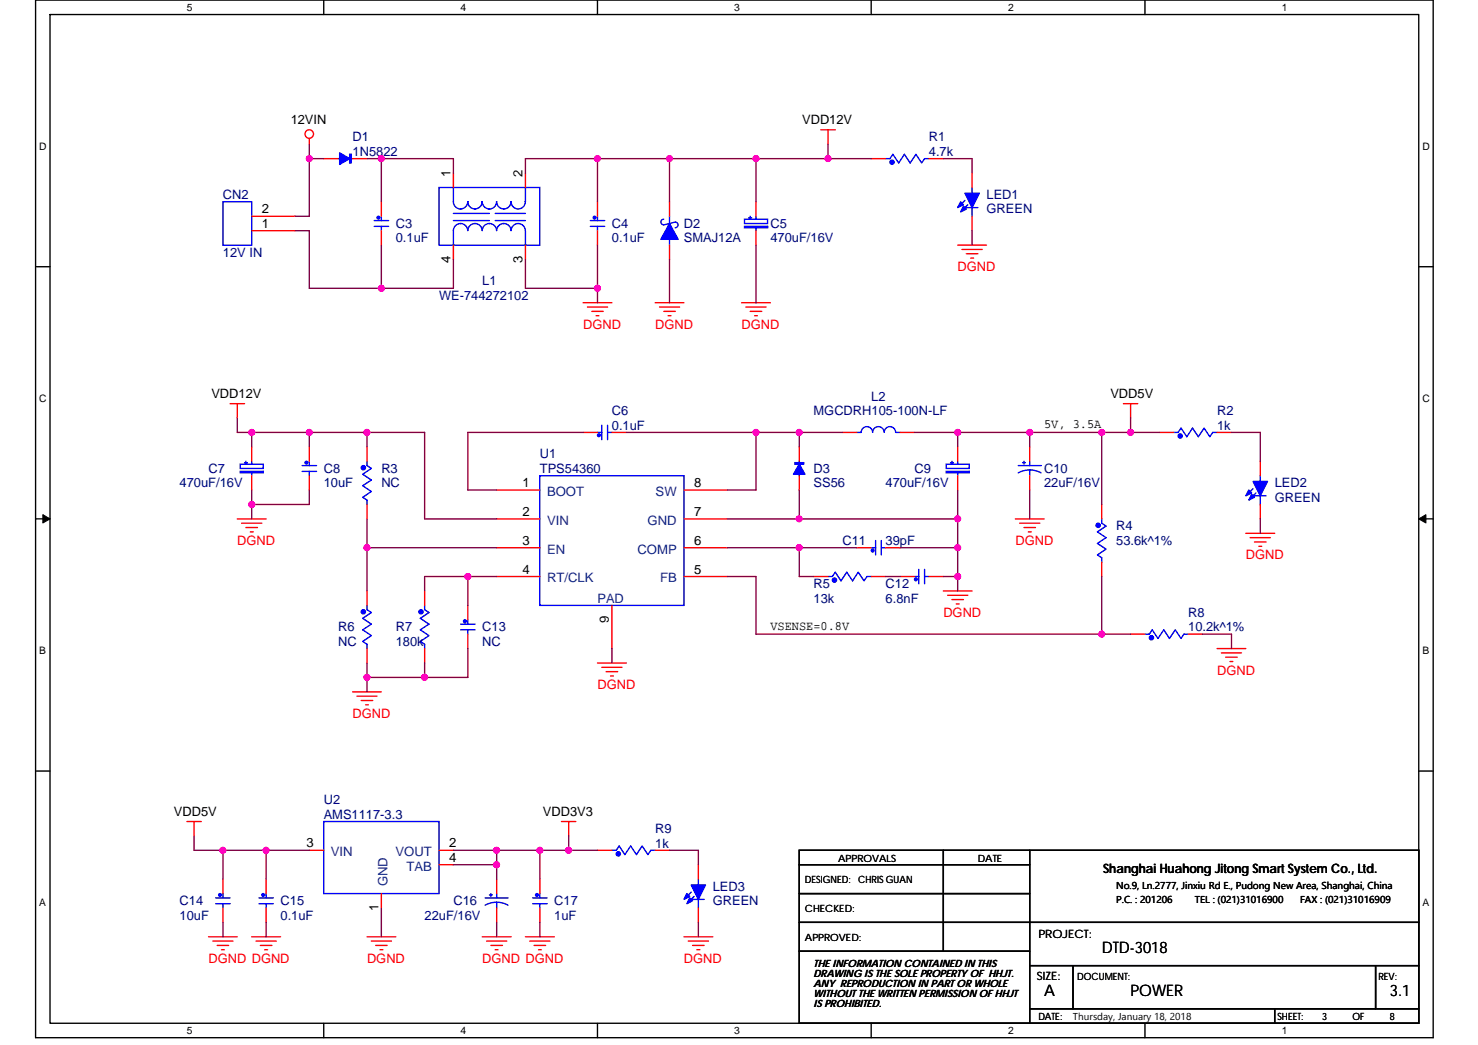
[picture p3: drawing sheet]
<svg xmlns="http://www.w3.org/2000/svg" width="297mm" height="210mm" viewBox="0 0 297 210" stroke-linecap="round" stroke-linejoin="round" font-family="sans-serif">
<path d="M7.2 0h280.8v208.5h-280.8zM10.1 2.9h275v202.7h-275z" fill="none" stroke="#000" stroke-width=".28"/>
<g fill="#fff">
<path d="M37.5 .3h1.2v2.3h-1.2z"/>
<path d="M37.5 205.9h1.2v2.3h-1.2z"/>
</g>
<path d="M65.1 0v2.9M65.1 205.6v2.9" fill="none" stroke="#000" stroke-width=".28"/>
<g fill="#fff">
<path d="M92.6 .3h1.1v2.3h-1.1z"/>
<path d="M92.6 205.9h1.1v2.3h-1.1z"/>
</g>
<path d="M120.1 0v2.9M120.1 205.6v2.9" fill="none" stroke="#000" stroke-width=".28"/>
<g fill="#fff">
<path d="M147.6 .3h1.1v2.3h-1.1z"/>
<path d="M147.6 205.9h1.1v2.3h-1.1z"/>
</g>
<path d="M175.1 0v2.9M175.1 205.6v2.9" fill="none" stroke="#000" stroke-width=".28"/>
<g fill="#fff">
<path d="M202.6 .3h1.1v2.3h-1.1z"/>
<path d="M202.6 205.9h1.1v2.3h-1.1z"/>
</g>
<path d="M230.1 0v2.9M230.1 205.6v2.9" fill="none" stroke="#000" stroke-width=".28"/>
<g fill="#fff">
<path d="M257.6 .3h1.2v2.3h-1.2z"/>
<path d="M257.6 205.9h1.2v2.3h-1.2z"/>
<path d="M7.9 28.3h1.5v2.3h-1.5z"/>
<path d="M285.9 28.3h1.5v2.3h-1.5z"/>
<path d="M7.9 78.9h1.5v2.3h-1.5z"/>
<path d="M285.9 78.9h1.5v2.3h-1.5z"/>
</g>
<path d="M7.2 53.6h2.9M285.1 53.6h2.9" fill="none" stroke="#000" stroke-width=".28"/>
<g fill="#fff">
<path d="M7.9 129.6h1.4v2.3h-1.4z"/>
<path d="M285.9 129.6h1.3v2.3h-1.3z"/>
</g>
<path d="M7.2 104.3h2.9M285.1 104.3h2.9" fill="none" stroke="#000" stroke-width=".28"/>
<path d="M8.6 103.4l1.5 .9-1.5 .8zM285.1 104.3l1.5-.9v1.7z" fill="#000" stroke="#000" stroke-width=".2"/>
<g fill="#fff">
<path d="M7.9 180.3h1.4v2.3h-1.4z"/>
<path d="M285.9 180.3h1.4v2.3h-1.4z"/>
</g>
<g fill="none" stroke="#000" stroke-width=".28">
<path d="M7.2 154.9h2.9M285.1 154.9h2.9M160.6 170.9h124.5v34.7h-124.5zM160.6 179.6h46.3M160.6 173.8h46.3M189.6 170.9v20.2M206.9 170.9v34.7M160.6 185.3h124.5M160.6 191.1h46.3M206.9 194h78.2M215.6 194v8.7M276.5 194v8.7"/>
<path d="M206.9 202.7h78.2M256.2 202.7v2.9"/>
</g>
<g fill="none" stroke="#f00" stroke-width=".28">
<path d="M62.2 27.8v1.2M65.1 31.9h2.9M70.9 31.9h2.9M91.1 34.8v2.9M105.6 34.8v2.9M165 26.1h2.9M166.4 26.1v2.9M175.1 31.9h2.9M186.7 31.9h2.9M195.4 34.8v2.9M50.6 46.4h8.7M50.6 43.5h8.7"/>
<path d="M76.6 40.6v2.9M76.6 46.4v2.9M91.1 49.3v2.9M105.6 49.3v2.9M120.1 40.6v2.9M120.1 46.4v2.9M134.6 49.3v2.9M134.6 40.6v2.9M151.9 40.6v2.9M151.9 46.4v2.9M192.5 49.3h5.8M193.3 50.1h4.1"/>
<path d="M194.2 51h2.3M195.1 51.9h.6M195.4 43.5v2.9M117.2 60.8h5.8M118.1 61.7h4M118.9 62.6h2.3M119.8 63.4h.6M131.7 60.8h5.8M132.5 61.7h4.1M133.4 62.6h2.3M134.3 63.4h.5M149 60.8h5.8"/>
<path d="M149.9 61.7h4.1M150.8 62.6h2.3M151.7 63.4h.5M46.2 81.1h2.9M47.7 81.1v2.9M50.6 89.8v2.9M50.6 95.6v2.9M62.2 89.8v2.9M62.2 95.6v2.9M73.8 89.8v2.9M99.8 98.5h8.7M117.2 86.9h2.9"/>
<path d="M123 86.9h2.9M137.5 98.5h8.7M160.6 95.6v2.9M160.6 89.8v2.9M169.3 86.9h2.9M180.9 86.9h2.9M192.5 89.8v2.9M192.5 95.6v2.9M206.9 89.8v2.9M206.9 95.6v2.9M225.8 81.1h2.9M227.2 81.1v2.9"/>
<path d="M233 86.9h2.9M244.6 86.9h2.9M253.3 92.7v2.9M47.7 104.3h5.8M48.6 105.1h4M49.4 106h2.3M50.3 106.9h.6M73.8 101.4v2.9M73.8 118.7v2.9M85.3 118.7v2.9M99.8 104.3h8.7M99.8 110.1h8.7"/>
<path d="M99.8 115.8h8.7M137.5 115.8h8.7M137.5 110.1h8.7M137.5 104.3h8.7M163.5 115.8h2.9M172.2 110.1h2.9M175.1 115.8h2.9M178 110.1h2.9M180.9 115.8h2.9M186.7 115.8h2.9M189.6 118.7h5.8M190.5 119.6h4"/>
<path d="M204.1 104.3h5.7M204.9 105.1h4.1M205.8 106h2.3M206.7 106.9h.5M221.4 112.9v2.9M221.4 101.4v2.9M250.4 107.2h5.8M251.2 108h4.1M252.1 108.9h2.3M253 109.8h.6M253.3 101.4v2.9M70.9 139h5.7"/>
<path d="M71.7 139.9h4.1M73.8 130.3v2.9M85.3 130.3v2.9M94 121.6v2.9M94 127.4v2.9M120.1 133.2h5.8M120.9 134.1h4.1M121.8 135h2.3M122.7 135.8h.6M123 121.6v8.7M191.3 120.5h2.3M192.2 121.3h.6"/>
<path d="M227.2 127.4h2.9M238.8 127.4h2.9M244.6 130.3h5.8M245.5 131.2h4M246.3 132.1h2.3M247.2 132.9h.6M72.6 140.8h2.3M73.5 141.6h.5M37.6 165.1h2.8M39 165.1v2.9M44.8 176.7v2.9M53.5 176.7v2.9"/>
<path d="M62.2 170.9h2.9M76.6 179.6v2.9M88.2 170.9h2.9M88.2 173.8h2.9M99.8 176.7v2.9M108.5 176.7v2.9M112.8 165.1h2.9M114.3 165.1v2.9M120.1 170.9h2.9M131.7 170.9h2.9M140.4 173.8v2.9M41.9 188.2h5.8"/>
<path d="M42.8 189.1h4M43.6 190h2.3M44.5 190.8h.6M44.8 182.5v2.8M50.6 188.2h5.8M51.5 189.1h4M52.3 190h2.3M53.2 190.8h.6M53.5 182.5v2.8M73.8 188.2h5.7M74.6 189.1h4.1M75.5 190h2.3"/>
<path d="M76.4 190.8h.5M96.9 188.2h5.8M97.8 189.1h4.1M98.7 190h2.3M99.5 190.8h.6M99.8 182.5v2.8M105.6 188.2h5.8M106.5 189.1h4M107.3 190h2.4M108.2 190.8h.6M108.5 182.5v2.8M137.5 188.2h5.8"/>
<path d="M138.3 189.1h4.1M139.2 190h2.3M140.1 190.8h.5M140.4 182.5v2.8"/>
<circle cx="62.2" cy="26.9" r=".86"/>
</g>
<g fill="none" stroke="#00f" stroke-width=".28">
<path d="M68 31.9h2.9M88.2 37.7h20.3v11.6h-20.3zM91.1 37.7v2.8a1.44 1.44 0 0 0 1.5 1.5 1.46 1.46 0 0 0 1.4-1.5 1.44 1.44 0 0 0 1.5 1.5 1.46 1.46 0 0 0 1.4-1.5 1.45 1.45 0 0 0 1.4 1.5 1.45 1.45 0 0 0 1.5-1.5M105.6 37.7v2.9M178 31.9h.9l.5-.9 1.2 1.7 1.2-1.7 1.1 1.7 1.2-1.7 1.1 1.7 .6-.8h.9M195.4 37.7v1.1M44.8 40.6h5.8v8.7h-5.8zM75.2 45.5h2.9M75.2 44.3h2.9M76.6 45.5v.9M76.6 43.5v.8M91.1 42.9h7.3"/>
<path d="M91.1 44.3h7.3M91.1 46.4v2.9M99.5 42.9h6.1M99.5 44.3h6.1M99.8 46.3a1.44 1.44 0 0 0-1.5-1.4 1.42 1.42 0 0 0-1.4 1.4 1.48 1.48 0 0 0-1.4-1.4 1.43 1.43 0 0 0-1.5 1.4 1.48 1.48 0 0 0-1.4-1.4 1.43 1.43 0 0 0-1.5 1.4M99.8 40.5a1.45 1.45 0 0 0 1.4 1.5 1.45 1.45 0 0 0 1.5-1.5 1.43 1.43 0 0 0 1.4 1.5 1.43 1.43 0 0 0 1.5-1.5M99.8 46.3a1.42 1.42 0 0 1 1.4-1.4 1.47 1.47 0 0 1 1.5 1.4 1.43 1.43 0 0 1 1.4-1.4 1.43 1.43 0 0 1 1.5 1.4M105.6 46.4v2.9M118.6 45.5h2.9M118.6 44.3h2.9M120.1 45.5v.9M120.1 43.5v.8"/>
<path d="M133.4 44a.57 .57 0 0 0-.6 .6 .57 .57 0 0 0 .6 .6l2.3-.6a.57 .57 0 0 1 .6 .6 .57 .57 0 0 1-.6 .6M134.6 48.1v1.2M134.6 43.5v1.7M149.6 44h4.7v.9h-4.7zM150.5 43.8h.6M150.8 43.5v.5M151.9 43.5v.5M151.9 45.8v.6M193.9 40.3l-1.1 1.1M194.2 41.7h2.3M194.5 41.1l-1.2 1.2M195.4 41.7v1.8"/>
<path d="M48.3 93.3h4.6v.8h-4.6zM49.1 93h.6M49.4 92.7v.6M50.6 92.7v.6M50.6 95v.6M60.7 94.7h2.9M60.7 93.6h2.9M62.2 94.7v.9M62.2 92.7v.9M73.8 92.7v.9l.8 .5-1.7 1.2 1.7 1.2-1.7 1.1 1.7 1.2-1.7 1.1 .9 .6v.9M108.5 95.6h29v26h-29zM120.1 86.9h.8"/>
<path d="M120.9 85.4v2.9M122.1 86.9h.9M122.1 85.4v2.9M160.6 92.7v2.9M175.4 86.9a1.14 1.14 0 0 0-1.2-1.2 1.14 1.14 0 0 0-1.1 1.2h-.9M175.4 86.9a1.16 1.16 0 0 1 1.1-1.2 1.16 1.16 0 0 1 1.2 1.2 1.14 1.14 0 0 1 1.2-1.2 1.14 1.14 0 0 1 1.1 1.2h.9M190.2 93.3h4.6v.8h-4.6zM191 93h.6M191.3 92.7v.6M192.5 92.7v.6M192.5 95v.6M204.6 93.6h4.7"/>
<path d="M205.5 93h.6M205.8 92.7v.6M206.9 94.4v1.2M206.9 92.7v.9M209.2 95l-1.3-.5-1-.1-1.4 .2-.9 .4M235.9 86.9h.9l.6-.9 1.1 1.8 1.2-1.8 1.1 1.8 1.2-1.8 1.1 1.8 .6-.9h.9M251.8 98.2l-1.1 1.1M252.1 99.6h2.3M252.4 99.1l-1.2 1.1M253.3 95.6v1.1M253.3 99.6v1.8M166.4 115.8h.9l.6-.8 1.1 1.7 1.2-1.7 1.1 1.7 1.2-1.7 1.1 1.7 .6-.9h.9"/>
<path d="M175.1 110.1h.9M176 108.6v2.9M177.1 110.1h.9M177.1 108.6v2.9M183.8 115.8h.9M184.7 114.4v2.9M185.8 114.4v2.9M185.8 115.8h.9M221.4 104.3v.8l.9 .6-1.7 1.2 1.7 1.1-1.7 1.2 1.7 1.1-1.7 1.2 .8 .6v.8M73.8 121.6v.9l.8 .6-1.7 1.1 1.7 1.2-1.7 1.2 1.7 1.1-1.7 1.2 .9 .6v.8M85.3 121.6v.9l.9 .6-1.7 1.1 1.7 1.2-1.7 1.2 1.7 1.1-1.7 1.2 .8 .6v.8M92.6 126.6h2.9"/>
<path d="M92.6 125.4h2.9M94 126.6v.8M94 124.5v.9M230.1 127.4h.9l.6-.8 1.1 1.7 1.2-1.7 1.1 1.7 1.2-1.7 1.2 1.7 .5-.9h.9M44.8 179.6v.8M53.5 179.6v.8M65.1 165.1h23.1v14.5h-23.1zM98.4 179.8h.6M98.7 179.6v.5M99.8 179.6v.8M108.5 179.6v.8M123 170.9h.8l.6-.9 1.2 1.7 1.1-1.7 1.2 1.7 1.1-1.7 1.2 1.7 .6-.8h.9"/>
<path d="M138.9 179.3l-1.2 1.1M140.4 176.7v1.1M43.3 181.6h2.9M43.3 180.4h2.9M44.8 181.6v.9M52 181.6h2.9M52 180.4h2.9M53.5 181.6v.9M97.5 180.4h4.6M99.8 181.3v1.2M102.1 181.9a4.7 4.7 0 0 0-4.6 0M107.1 181.6h2.9"/>
<path d="M107.1 180.4h2.9M108.5 181.6v.9M139.2 180.7h2.3M139.5 180.1l-1.2 1.2M140.4 180.7v1.8"/>
</g>
<g fill="#00f" stroke="#00f" stroke-width=".28">
<path d="M190.2 94.7v.3h4.6v-.3z" fill-rule="evenodd"/>
<path d="M68.3 30.7l2 1.2h-1.2h1.2l-2 1.1z" fill-rule="evenodd"/>
<path d="M70.3 31v1.7h.3v-1.7z" fill-rule="evenodd"/>
<path d="M138.9 177.8h2.9l-1.4 2.9z" fill-rule="evenodd"/>
<path d="M138.6 180.4l.6 .6-1.2 .6z" fill-rule="evenodd"/>
<path d="M138 179.6l.6 .5-1.1 .6z" fill-rule="evenodd"/>
<path d="M134.6 44.9l1.7 3.2h-3.5z" fill-rule="evenodd"/>
<path d="M251.8 96.7h2.9l-1.4 2.9z" fill-rule="evenodd"/>
<path d="M251.5 99.3l.6 .6-1.1 .6z" fill-rule="evenodd"/>
<path d="M251 98.5l.5 .6-1.1 .5z" fill-rule="evenodd"/>
<path d="M149.6 45.5v.3h4.7v-.3z" fill-rule="evenodd"/>
<path d="M160.6 93.3l1.2 2h-2.3l1.1-2v1.1z" fill-rule="evenodd"/>
<path d="M159.8 93v.3h1.7v-.3z" fill-rule="evenodd"/>
<path d="M48.3 94.7v.3h4.6v-.3z" fill-rule="evenodd"/>
<path d="M193.9 38.8h2.9l-1.4 2.9z" fill-rule="evenodd"/>
<path d="M193.6 41.4l.6 .6-1.1 .6z" fill-rule="evenodd"/>
<path d="M193.1 40.6l.5 .5-1.1 .6z" fill-rule="evenodd"/>
<circle cx="61.6" cy="93" r=".28"/>
<circle cx="52.9" cy="179.8" r=".28"/>
<circle cx="120.4" cy="87.5" r=".28"/>
<circle cx="73" cy="94" r=".43"/>
<circle cx="167.7" cy="116.6" r=".43"/>
<circle cx="107.9" cy="179.8" r=".28"/>
<circle cx="73" cy="122.9" r=".43"/>
<circle cx="124.3" cy="171.6" r=".43"/>
<circle cx="84.6" cy="122.9" r=".43"/>
<circle cx="175.4" cy="110.6" r=".28"/>
<circle cx="220.7" cy="105.6" r=".43"/>
<circle cx="93.4" cy="124.8" r=".28"/>
<circle cx="76.1" cy="43.7" r=".29"/>
<circle cx="179.3" cy="32.6" r=".43"/>
<circle cx="184.1" cy="116.4" r=".28"/>
<circle cx="119.5" cy="43.7" r=".29"/>
<circle cx="237.2" cy="87.6" r=".43"/>
<circle cx="231.4" cy="128.1" r=".43"/>
<circle cx="44.2" cy="179.8" r=".28"/>
</g>
<g fill="none" stroke="#800040" stroke-width=".28">
<path d="M62.2 29v2.9M65.1 31.9h-2.9v11.6h-2.9M73.8 31.9h2.8M76.6 31.9v8.7M76.6 31.9h14.5v2.9M120.1 31.9h-14.5v2.9M120.1 31.9h14.5M120.1 31.9v8.7M134.6 31.9v8.7M134.6 31.9h17.3M166.4 29v2.9M166.4 31.9h8.7"/>
<path d="M166.4 31.9h-14.5v8.7M189.6 31.9h5.8v2.9M59.3 46.4h2.9v11.5h14.4M76.6 49.3v8.6M91.1 52.2v5.7h-14.5M105.6 52.2v5.7h14.5M120.1 57.9v2.9M120.1 49.3v8.6M134.6 52.2v8.6M151.9 49.3v11.5M195.4 46.4v2.9M47.7 84v2.9h2.9"/>
<path d="M50.6 86.9h11.6M50.6 86.9v2.9M50.6 98.5v2.9M62.2 86.9v2.9M62.2 98.5v2.9h-11.6M62.2 86.9h11.6M73.8 86.9h11.5v17.4h14.5M73.8 86.9v2.9M117.2 86.9h-23.2v11.6h5.8M125.9 86.9h26M151.9 86.9h8.7M151.9 86.9v11.6h-5.7"/>
<path d="M160.6 98.5v5.8M160.6 86.9h8.7M160.6 86.9v2.9M183.8 86.9h8.7M192.5 86.9h14.4M192.5 98.5v5.8M192.5 86.9v2.9M206.9 86.9v2.9M206.9 98.5v5.8M206.9 86.9h14.5M221.4 86.9v14.5M221.4 86.9h5.8"/>
<path d="M227.2 84v2.9M227.2 86.9h5.8M247.5 86.9h5.8v5.8M50.6 101.4v2.9M73.8 110.1v8.6M73.8 104.3v5.8M73.8 110.1h26M94 115.8h-8.7v2.9M94 115.8v5.8M94 115.8h5.8M146.2 104.3h14.4M146.2 110.1h14.4"/>
<path d="M146.2 115.8h5.7v11.6h69.5M160.6 104.3h31.9M172.2 110.1h-11.6v5.7h2.9M178 115.8h2.9M180.9 110.1h11.6M189.6 115.8h2.9M192.5 104.3v5.8M192.5 110.1v5.7M192.5 115.8v2.9M221.4 115.8v11.6M253.3 104.3v2.9M73.8 136.1h11.5"/>
<path d="M73.8 133.2v2.9M73.8 136.1v2.9M85.3 133.2v2.9M94 130.3v5.8h-8.7M123 130.3v2.9M221.4 127.4h5.8M241.7 127.4h5.8v2.9M39 168v2.9h5.8M44.8 170.9h8.7M44.8 170.9v5.8M62.2 170.9h-8.7v5.8M91.1 170.9h8.7"/>
<path d="M91.1 173.8h8.7M99.8 170.9v2.9M99.8 173.8v2.9M99.8 170.9h8.7M108.5 170.9v5.8M108.5 170.9h5.8M114.3 168v2.9M114.3 170.9h5.8M134.6 170.9h5.8v2.9M44.8 185.3v2.9M53.5 185.3v2.9M76.6 182.5v5.7"/>
<path d="M99.8 185.3v2.9M108.5 185.3v2.9M140.4 185.3v2.9"/>
</g>
<g fill="#f0f" stroke="#f0f" stroke-width=".28">
<circle cx="151.9" cy="86.9" r=".57"/>
<circle cx="160.6" cy="86.9" r=".57"/>
<circle cx="192.5" cy="86.9" r=".57"/>
<circle cx="160.6" cy="104.3" r=".57"/>
<circle cx="192.5" cy="110" r=".57"/>
<circle cx="192.5" cy="104.3" r=".57"/>
<circle cx="160.6" cy="110" r=".57"/>
<circle cx="221.4" cy="127.4" r=".57"/>
<circle cx="192.5" cy="115.8" r=".57"/>
<circle cx="44.8" cy="170.9" r=".57"/>
<circle cx="53.5" cy="170.9" r=".57"/>
<circle cx="99.8" cy="173.8" r=".57"/>
<circle cx="99.8" cy="170.9" r=".57"/>
<circle cx="108.5" cy="170.9" r=".57"/>
<circle cx="62.2" cy="31.9" r=".57"/>
<circle cx="76.6" cy="57.9" r=".57"/>
<circle cx="120.1" cy="31.9" r=".57"/>
<circle cx="76.6" cy="31.9" r=".57"/>
<circle cx="120.1" cy="57.9" r=".57"/>
<circle cx="166.4" cy="31.9" r=".57"/>
<circle cx="221.4" cy="86.9" r=".57"/>
<circle cx="206.9" cy="86.9" r=".57"/>
<circle cx="227.2" cy="86.9" r=".57"/>
<circle cx="114.3" cy="170.9" r=".57"/>
<circle cx="73.7" cy="86.9" r=".57"/>
<circle cx="73.7" cy="110" r=".57"/>
<circle cx="62.2" cy="86.9" r=".57"/>
<circle cx="50.6" cy="86.9" r=".57"/>
<circle cx="50.6" cy="101.4" r=".57"/>
<circle cx="134.6" cy="31.9" r=".57"/>
<circle cx="151.9" cy="31.9" r=".57"/>
<circle cx="94" cy="115.8" r=".57"/>
<circle cx="73.7" cy="136.1" r=".57"/>
<circle cx="85.3" cy="136.1" r=".57"/>
</g>
<g font-size="3.2">
<text x="221.4" y="191.4">DTD-3018</text>
<text x="209.8" y="200.1">A</text>
<text x="227.2" y="200.1">POWER</text>
<text x="279.3" y="200.1">3.1</text>
</g>
<g font-size="2.6">
<text x="58.4" y="24.9">12VIN</text>
<text x="161.2" y="24.9">VDD12V</text>
<text x="90.5" y="35.6" transform="rotate(-90 90.5 35.6)">1</text>
<text x="105" y="35.6" transform="rotate(-90 105 35.6)">2</text>
<text x="52.6" y="45.8">1</text>
<text x="52.6" y="42.9">2</text>
<text x="90.5" y="52.7" transform="rotate(-90 90.5 52.7)">4</text>
<text x="105" y="52.7" transform="rotate(-90 105 52.7)">3</text>
<text x="42.5" y="79.9">VDD12V</text>
<text x="223.2" y="79.9">VDD5V</text>
<text x="209.8" y="86.1">5V, 3.5A</text>
<text x="105" y="97.9">1</text>
<text x="139.5" y="97.9">8</text>
<text x="105" y="103.7">2</text>
<text x="139.5" y="103.7">7</text>
<text x="105" y="109.5">3</text>
<text x="139.5" y="109.5">6</text>
<text x="105" y="115.3">4</text>
<text x="139.5" y="115.3">5</text>
<text x="122.4" y="125.1" transform="rotate(-90 122.4 125.1)">9</text>
<text x="154.8" y="126.6">VSENSE=0.8V</text>
<text x="34.9" y="163.9">VDD5V</text>
<text x="109.1" y="163.9">VDD3V3</text>
<text x="61.6" y="170.3">3</text>
<text x="90.3" y="170.3">2</text>
<text x="90.3" y="173.2">4</text>
<text x="221.7" y="175.4">Shanghai Huahong Jitong Smart System Co., Ltd.</text>
<text x="76" y="183" transform="rotate(-90 76 183)">1</text>
</g>
<g font-size="2.6" fill="#000080">
<text x="70.9" y="28.4">D1</text>
<text x="186.7" y="28.4">R1</text>
<text x="70.9" y="31.3">1N5822</text>
<text x="186.7" y="31.3">4.7k</text>
<text x="44.8" y="40">CN2</text>
<text x="198.3" y="40">LED1</text>
<text x="79.5" y="45.8">C3</text>
<text x="123" y="45.8">C4</text>
<text x="137.5" y="45.8">D2</text>
<text x="154.8" y="45.8">C5</text>
<text x="198.3" y="42.9">GREEN</text>
<text x="44.8" y="51.6">12V IN</text>
<text x="79.5" y="48.7">0.1uF</text>
<text x="123" y="48.7">0.1uF</text>
<text x="137.5" y="48.7">SMAJ12A</text>
<text x="154.8" y="48.7">470uF/16V</text>
<text x="96.9" y="57.4">L1</text>
<text x="88.2" y="60.3">WE-744272102</text>
<text x="123" y="83.4">C6</text>
<text x="163.5" y="83.4">MGCDRH105-100N-LF</text>
<text x="175.1" y="80.5">L2</text>
<text x="244.6" y="83.4">R2</text>
<text x="123" y="86.3">0.1uF</text>
<text x="244.6" y="86.3">1k</text>
<text x="41.9" y="95">C7</text>
<text x="65.1" y="95">C8</text>
<text x="76.6" y="95">R3</text>
<text x="108.5" y="92.1">U1</text>
<text x="108.5" y="95">TPS54360</text>
<text x="163.5" y="95">D3</text>
<text x="183.8" y="95">C9</text>
<text x="209.8" y="95">C10</text>
<text x="36.1" y="97.9">470uF/16V</text>
<text x="65.1" y="97.9">10uF</text>
<text x="76.6" y="97.9">NC</text>
<text x="163.5" y="97.9">SS56</text>
<text x="178" y="97.9">470uF/16V</text>
<text x="209.8" y="97.9">22uF/16V</text>
<text x="256.2" y="97.9">LED2</text>
<text x="256.2" y="100.8">GREEN</text>
<text x="224.3" y="106.6">R4</text>
<text x="169.3" y="109.5">C11</text>
<text x="178" y="109.5">39pF</text>
<text x="224.3" y="109.5">53.6k^1%</text>
<text x="163.5" y="118.2">R5</text>
<text x="178" y="118.2">C12</text>
<text x="163.5" y="121.1">13k</text>
<text x="178" y="121.1">6.8nF</text>
<text x="238.8" y="124">R8</text>
<text x="68" y="126.9">R6</text>
<text x="68" y="129.8">NC</text>
<text x="79.5" y="126.9">R7</text>
<text x="79.5" y="129.8">180k</text>
<text x="96.9" y="126.9">C13</text>
<text x="96.9" y="129.8">NC</text>
<text x="238.8" y="126.9">10.2k^1%</text>
<text x="65.1" y="161.6">U2</text>
<text x="65.1" y="164.5">AMS1117-3.3</text>
<text x="131.7" y="167.4">R9</text>
<text x="131.7" y="170.3">1k</text>
<text x="143.3" y="179">LED3</text>
<text x="36.1" y="181.9">C14</text>
<text x="36.1" y="184.8">10uF</text>
<text x="56.4" y="181.9">C15</text>
<text x="56.4" y="184.8">0.1uF</text>
<text x="85.3" y="184.8">22uF/16V</text>
<text x="91.1" y="181.9">C16</text>
<text x="111.4" y="181.9">C17</text>
<text x="111.4" y="184.8">1uF</text>
<text x="143.3" y="181.9">GREEN</text>
</g>
<g font-size="2.6" fill="#f00">
<text x="192.5" y="54.5">DGND</text>
<text x="117.2" y="66.1">DGND</text>
<text x="131.7" y="66.1">DGND</text>
<text x="149" y="66.1">DGND</text>
<text x="47.7" y="109.5">DGND</text>
<text x="204.1" y="109.5">DGND</text>
<text x="250.4" y="112.4">DGND</text>
<text x="189.6" y="124">DGND</text>
<text x="244.6" y="135.6">DGND</text>
<text x="120.1" y="138.5">DGND</text>
<text x="70.9" y="144.2">DGND</text>
<text x="41.9" y="193.5">DGND DGND</text>
<text x="73.8" y="193.5">DGND</text>
<text x="96.9" y="193.5">DGND DGND</text>
<text x="137.5" y="193.5">DGND</text>
</g>
<g font-size="2.6" fill="#004080">
<text x="109.9" y="99.6">BOOT</text>
<text x="131.8" y="99.6">SW</text>
<text x="109.9" y="105.4">VIN</text>
<text x="130.2" y="105.4">GND</text>
<text x="109.9" y="111.2">EN</text>
<text x="128.1" y="111.2">COMP</text>
<text x="109.9" y="117">RT/CLK</text>
<text x="132.6" y="117">FB</text>
<text x="120.1" y="121.1">PAD</text>
<text x="66.5" y="172">VIN</text>
<text x="79.5" y="172">VOUT</text>
<text x="77.8" y="178.1" transform="rotate(-90 77.8 178.1)">GND</text>
<text x="81.7" y="174.9">TAB</text>
</g>
<g font-size="2.3">
<text x="208.7" y="188.5">PROJECT:</text>
<text x="208.4" y="196.9">SIZE:</text>
</g>
<g font-size="2.1">
<text x="37.5" y="2.2">5</text>
<text x="92.6" y="2.2">4</text>
<text x="147.6" y="2.2">3</text>
<text x="202.6" y="2.2">2</text>
<text x="257.6" y="2.2">1</text>
<text x="7.9" y="30.1">D</text>
<text x="285.9" y="30.1">D</text>
<text x="7.9" y="80.8">C</text>
<text x="285.9" y="80.8">C</text>
<text x="7.9" y="131.4">B</text>
<text x="285.9" y="131.4">B</text>
<text x="7.9" y="182.1">A</text>
<text x="285.9" y="182.1">A</text>
<text x="37.5" y="207.8">5</text>
<text x="92.6" y="207.8">4</text>
<text x="147.6" y="207.8">3</text>
<text x="202.6" y="207.8">2</text>
<text x="257.6" y="207.8">1</text>
</g>
<g font-size="2">
<text x="168.4" y="173.1">APPROVALS</text>
<text x="196.5" y="173.1">DATE</text>
<text x="161.8" y="177.5">DESIGNED:</text>
<text x="172.5" y="177.5">CHRIS GUAN</text>
<text x="224.3" y="178.6">No.9, Ln.2777, Jinxiu Rd E., Pudong New Area, Shanghai, China</text>
<text x="161.8" y="183.3">CHECKED:</text>
<text x="224.3" y="181.5">P.C. : 201206</text>
<text x="240.1" y="181.5">TEL : (021)31016900</text>
<text x="261.3" y="181.5">FAX : (021)31016909</text>
<text x="161.8" y="189.1">APPROVED:</text>
<text x="163.5" y="194.3">THE INFORMATION CONTAINED IN THIS</text>
<text x="163.5" y="196.3">DRAWING IS THE SOLE PROPERTY OF HHJT.</text>
<text x="216.5" y="196.9">DOCUMENT:</text>
<text x="277" y="196.9">REV:</text>
<text x="163.5" y="198.4">ANY REPRODUCTION IN PART OR WHOLE</text>
<text x="163.5" y="200.4">WITHOUT THE WRITTEN PERMISSION OF HHJT</text>
<text x="163.5" y="202.4">IS PROHIBITED.</text>
<text x="208.7" y="205">DATE:</text>
<text x="215.6" y="204.9">Thursday, January 18, 2018</text>
<text x="256.7" y="205">SHEET:</text>
<text x="265.7" y="205">3</text>
<text x="271.8" y="205">OF</text>
<text x="279.3" y="205">8</text>
</g>
</svg>
